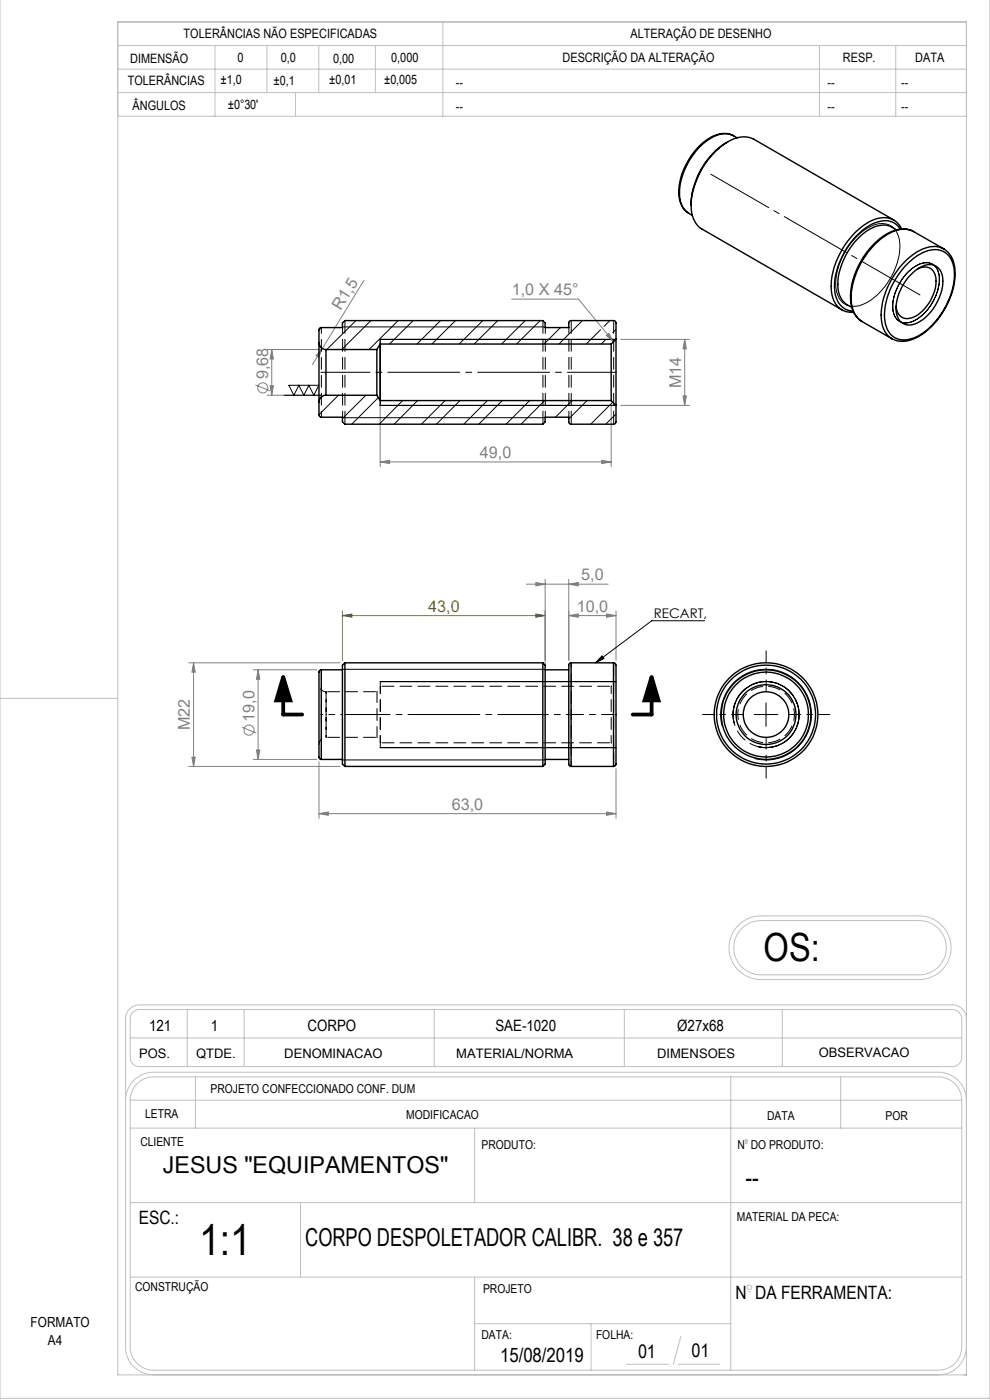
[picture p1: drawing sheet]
<svg xmlns="http://www.w3.org/2000/svg" width="210mm" height="297mm" viewBox="0 0 210 297" stroke-linecap="round" stroke-linejoin="round" font-family="sans-serif">
<g fill="none" stroke="#808080" stroke-width=".21">
<path d="M77.2 59.4l-8.8 14.5M56.7 74.2h11.5M57.6 74.2v9.7M57.6 74.2l.4 2h-.7zM68.4 73.9l-.8 1.9-.6-.3zM68.4 73.9l-2.1 3.5M108.5 63.5h14.2l7.4 9M128.6 71.2l.6-.5 .9 1.8zM131.7 72h14.5M145.2 72l.4 2h-.7zM145.2 72v14M54.2 81.7l3.1 1.2"/>
<path d="M56.7 83.9h11.5M57.3 81.8h.7l-.4 2.1zM80.6 98l2.1-.4v.8zM80.6 86v13M80.6 98h49M127.6 97.6l2 .4-2 .4zM129.6 86v13M131.7 86h14.5M144.9 84h.7l-.4 2zM111.7 123.9h17.3M113.7 123.6l1.9 .3-1.9 .4zM115.6 122.9v18.2"/>
<path d="M120.6 123.9l2.1-.3v.7zM120.6 130.6l2.1-.4v.7zM120.6 122.9v17.2M120.6 130.6h10.1M128.7 130.2l2 .4-2 .3zM130.7 129.6v10.5M40 140.6h32.1M41.1 140.6v22M41.1 140.6l.3 2h-.7zM51.3 154.3l3.1 1.2M53.7 142.1h13.5M54.4 159.1h.7l-.3 2z"/>
<path d="M54.8 142.1v19M54.8 142.1l.3 2h-.7zM40 162.6h32.1M40.7 160.6h.7l-.3 2zM53.7 161.1h13.5M67.7 172.6l1.9-.3v.7zM67.7 161.6v12M67.7 172.6h63M128.7 172.3l2 .3-2 .4zM130.7 163.1v10.5"/>
<circle cx="55.7" cy="82.3" r="1.08"/>
<circle cx="52.8" cy="154.9" r="1.08"/>
</g>
<path d="M60.1 143.6l1.5 5h-3zM138.2 143.6l1.5 5h-3z" fill="none" stroke="#000" stroke-width=".8" stroke-linecap="butt"/>
<g fill="none" stroke="#c0c0c0" stroke-width=".21">
<path d="M210 -.1v296.7h-210v-296.6M25 4.7h180v287h-180zM25 9.7h180M25 19.6h180M25 14.7h180M45.6 9.7v15M56.6 9.7v9.9M62.7 19.6v5.1M67.6 9.7v9.9M79.6 9.7v9.9M93.9 4.7v20M173.8 9.7v15"/>
<path d="M190 9.7v15M25 24.7h180M0 148.2h25M156.7 196.2l.5-.5a6.7 6.7 0 0 1 4.2-1.4h33.6a6.8 6.8 0 0 1 6.8 6.8 6.8 6.8 0 0 1-6.8 6.7h-33.6a6.8 6.8 0 0 1-6.2-4.2 6.8 6.8 0 0 1 1.5-7.4zM157.4 196.9l.2-.2a5.6 5.6 0 0 1 3.8-1.4h33.6a5.8 5.8 0 0 1 5.7 5.7 5.8 5.8 0 0 1-5.7 5.8h-33.6a5.8 5.8 0 0 1-5.3-3.6 5.8 5.8 0 0 1 1.3-6.3zM28.3 214.7l1.1-.5h172.8a1.93 1.93 0 0 1 1.8 1.9v8.4a1.93 1.93 0 0 1-2 1.8h-172.4a1.92 1.92 0 0 1-2-2v-8.2a1.81 1.81 0 0 1 .7-1.4zM39.7 214.2v12.1M51.8 214.2v12.1M92.1 214.2v12.1M132.4 214.2v12.1M165.9 214.2v12.1M205 216.1a2.94 2.94 0 0 0-3-2.9h-172.4a2.94 2.94 0 0 0-3 2.9v69.6a6 6 0 0 0 6 6"/>
<path d="M26.6 233.4a6 6 0 0 1 6-5.9h166.5a6 6 0 0 1 5.9 5.9M27.6 233.4a4.9 4.9 0 0 1 5-4.9h166.5a4.9 4.9 0 0 1 4.9 4.9M27.6 233.4v52.3a4.9 4.9 0 0 0 5 5h166.5a4.9 4.9 0 0 0 4.9-5v-52.3M27.6 239.3h176.4M27.6 233.4h176.4M27.6 220.2h176.4M41.5 228.5v10.8M100.7 239.3v15.8M155 228.5v62.2M178.3 228.5v10.8M27.6 255.1h176.4M63.7 255.1v15.8"/>
<path d="M158.2 242.6h.2M27.6 270.9h176.4M100.7 270.9v19.8M158.7 274h.5M100.7 280.8h54.3M125.4 280.8v9.9M133 289.4h8.9M143.8 289.4h8.9M144.4 283.5l-1.6 5.9M205 285.7a6 6 0 0 1-5.9 6"/>
<circle cx="158.3" cy="242.1" r=".25"/>
<circle cx="159" cy="273.1" r=".5"/>
</g>
<path d="M72.6 130.6l2-.4v.7zM72.6 129.6v10.5M72.6 130.6h43M113.7 130.2l1.9 .4-1.9 .3zM115.6 129.6v10.5" fill="none" stroke="#808000" stroke-width=".21"/>
<g fill="none" stroke="#000" stroke-width=".21">
<path d="M182 49.9a7.2 7.2 0 0 1 6-2.4 4.2 4.2 0 0 1 2.9 4.4 14.6 14.6 0 0 1-7.7 12.6 3.8 3.8 0 0 1-5.8-3.2 14.4 14.4 0 0 1 4.6-11.4zM192.3 58a5.8 5.8 0 0 1 4.8-2.2 3.2 3.2 0 0 1 2.1 3.8 10.3 10.3 0 0 1-6.1 8.8 2.8 2.8 0 0 1-3.7-3 10.9 10.9 0 0 1 2.9-7.4zM72.6 69.4h43M80.6 72h50M60.3 83.9h7.9M61.3 81.7h6.3l-1 2.2-1.1-2.2-1 2.2-1.1-2.2-1.1 2.2zM72.6 88.6h43M80.6 86h50M127.7 139.1l.4 .6-1.8 .9zM149.5 131.7h-11.2l-12 8.9M72.6 142h43M80.6 158.6h50"/>
<path d="M80.6 144.6h50M153.2 154.1a9.6 9.6 0 0 1 8.5-12.1 9.6 9.6 0 0 1 10.4 10.4 9.6 9.6 0 0 1-12.1 8.5M155.8 153.4a7 7 0 0 1 6.1-8.8 7 7 0 0 1 7.6 7.6 7 7 0 0 1-8.8 6.2M160 151.6h5M162.5 149.1v5M72.6 161.2h43"/>
</g>
<path d="M150.8 37l44.3 25.6" fill="none" stroke="#000" stroke-width=".21" stroke-dasharray="15.2 1.3 1.3 1.3" stroke-dashoffset="1.1"/>
<path d="M68.1 79h62.7" fill="none" stroke="#000" stroke-width=".21" stroke-dasharray="15.2 1.3 1.3 1.3" stroke-dashoffset="4.8"/>
<path d="M130.3 151.6h-9.2" fill="none" stroke="#000" stroke-width=".21" stroke-dasharray="15.2 1.3 1.3 1.3" stroke-dashoffset="12.5"/>
<path d="M120.8 151.6h-5.1" fill="none" stroke="#000" stroke-width=".21" stroke-dasharray="15.2 1.3 1.3 1.3" stroke-dashoffset="14.6"/>
<path d="M115.2 151.6h-42" fill="none" stroke="#000" stroke-width=".21" stroke-dasharray="15.2 1.3 1.3 1.3" stroke-dashoffset="5.7"/>
<path d="M72.7 151.6h-4.6" fill="none" stroke="#000" stroke-width=".21" stroke-dasharray="15.2 1.3 1.3 1.3" stroke-dashoffset="14.8"/>
<path d="M60.1 143.6v8h4M138.2 143.6v8h-4" fill="none" stroke="#000" stroke-width=".8"/>
<path d="M157.5 151.6h-8.5M162.5 146.6v-8.5M162.5 156.6v8.5M167.5 151.6h8.5" fill="none" stroke="#000" stroke-width=".21" stroke-dasharray="15.2 1.3 1.3 1.3" stroke-dashoffset="12.9"/>
<path d="M80.6 72v14" fill="none" stroke="#000" stroke-width=".3"/>
<path d="M80.7 144.6v14" fill="none" stroke="#000" stroke-width=".21" stroke-dasharray="2.5 1.3"/>
<path d="M138.2 143.6l1.5 5h-3zM60.1 143.6l1.5 5h-3z" fill="#000"/>
<path d="M72.6 130.6l2-.4v.7zM113.7 130.2l1.9 .4-1.9 .3z" fill="#808000"/>
<g fill="#808080">
<path d="M68.4 73.9l-.8 1.9-.6-.3z"/>
<path d="M120.6 123.9l2.1-.3v.7zM113.7 123.6l1.9 .3-1.9 .4zM127.6 97.6l2 .4-2 .4zM80.6 98l2.1-.4v.8z"/>
<path d="M120.6 130.6l2.1-.4v.7zM128.7 130.2l2 .4-2 .3zM67.7 172.6l1.9-.3v.7zM128.7 172.3l2 .3-2 .4zM128.6 71.2l.6-.5 .9 1.8z"/>
<path d="M144.9 84h.7l-.4 2zM145.2 72l.4 2h-.7z"/>
<path d="M54.8 142.1l.3 2h-.7zM54.4 159.1h.7l-.3 2zM41.1 140.6l.3 2h-.7zM40.7 160.6h.7l-.3 2zM57.6 74.2l.4 2h-.7zM57.3 81.8h.7l-.4 2.1z"/>
</g>
<path d="M127.7 139.1l.4 .6-1.8 .9z" fill="#000"/>
<g fill="none" stroke="#000" stroke-width=".3">
<path d="M154.4 30.1a16.2 16.2 0 0 0-7.8 13.5M155.5 28.8a5.2 5.2 0 0 0-5.5 .8 14.3 14.3 0 0 0-6 12 4.7 4.7 0 0 0 2.1 3.7M155.5 28.8a4.9 4.9 0 0 0-5.2 .8 14.5 14.5 0 0 0-6.1 12.5 4.1 4.1 0 0 0 1.9 3.2M155.5 28.8l.9 .4M146.1 45.3l.8 .4M189.6 46.7l-29.7-17.2a6.1 6.1 0 0 0-6.4 1.2 17.2 17.2 0 0 0-6.9 13.5 5.3 5.3 0 0 0 2.3 4.4l29.7 17.1M190.2 48.8a5 5 0 0 0-6.3 .2 14.9 14.9 0 0 0-6.2 11.9 4.6 4.6 0 0 0 3 4.3M191 48.6a4.1 4.1 0 0 0-5.4-1.3 15.7 15.7 0 0 0-8.5 14.7 4.2 4.2 0 0 0 3.9 4M191.2 48.6a4.2 4.2 0 0 0-5.6-2.1 15.9 15.9 0 0 0-8.5 9.8 10.4 10.4 0 0 0 0 7.9 3.9 3.9 0 0 0 3.9 2M192.2 56.3a8.6 8.6 0 0 1 6.7-3.3 4.4 4.4 0 0 1 3.5 4.6 16.1 16.1 0 0 1-7.9 13.8 4.4 4.4 0 0 1-6.1-1.2 9.6 9.6 0 0 1 0-7.7 18.1 18.1 0 0 1 3.8-6.2zM192.8 58.7a5.8 5.8 0 0 1 5.1-2.5 3.1 3.1 0 0 1 2.1 3.5 10.7 10.7 0 0 1-5.8 9 2.89 2.89 0 0 1-4.1-3 10.6 10.6 0 0 1 2.7-7zM193.8 49.1l6.4 3.7a5.7 5.7 0 0 0-5.8 .7 17.2 17.2 0 0 0-7.5 14 4.7 4.7 0 0 0 3.5 4.8 8.4 8.4 0 0 0 7.2-3 16.6 16.6 0 0 0 5-12.2 5 5 0 0 0-2.5-4.3"/>
<path d="M193.8 49.1a5.1 5.1 0 0 0-5.2 .4 16.8 16.8 0 0 0-8 14.3 5.3 5.3 0 0 0 2.2 4.4l6.4 3.7M193.9 49.1a6.2 6.2 0 0 0-6.8 1.2 16.7 16.7 0 0 0-6.7 13.5 5.2 5.2 0 0 0 2.5 4.4M194.7 57a2.51 2.51 0 0 1 2.8 0 2.51 2.51 0 0 1 1 2.7 8.9 8.9 0 0 1-5.1 7.7 2.43 2.43 0 0 1-3.3-2.5M67.7 72.7a1.45 1.45 0 0 0 1.4 1.5M67.7 72.7v12.6M69.1 74.2v9.7M69.1 74.2h10.8M79.9 74.2v9.7M80.6 73v12M80.6 73l-.7 1.2M80.6 73h49M129.6 73v12"/>
<path d="M130.7 72v-3.5l-.5-.5h-9.1l-.5 .4v1.1h-5v-1l-.5-.5h-41.9l-.6 .5v1l-4.7 .1-.2 .3v2.8M130.7 72v14M130.7 72l-1.1 1M67.7 85.3v2.8l.2 .4h4.7v1l.6 .5h41.9l.5-.5v-1h5v1.1l.5 .4h9.1l.5-.5v-3.5M69.1 83.9a1.45 1.45 0 0 0-1.4 1.4M69.1 83.9h10.8M79.9 83.9l.7 1.1M80.6 85h49M129.6 85l1.1 1M68.2 142.1l-.3 .1-.2 .3v18.2l.1 .3 .4 .1M68.2 142.1v19M68.2 142.1h4.4"/>
<path d="M73.2 140.6l-.6 .5v21l.6 .5M73.2 140.6v22M73.2 140.6h41.9M115.1 140.6v22M115.1 140.6l.5 .5v21l-.5 .5M115.6 142.1h5M121.1 140.6l-.2 .1-.3 .3v21.2l.3 .3 .2 .1M121.1 140.6v22M121.1 140.6h9M130.1 140.6l.3 .1 .3 .4v21l-.3 .4-.3 .1M130.1 140.6v22M68.2 161.1h4.4"/>
<path d="M73.2 162.6h41.9M115.6 161.1h5M121.1 162.6h9"/>
<circle cx="162.5" cy="151.6" r="6.3"/>
<circle cx="162.5" cy="151.6" r="9.5"/>
<circle cx="162.5" cy="151.6" r="11"/>
<circle cx="162.5" cy="151.6" r="4.8"/>
<circle cx="162.5" cy="151.6" r="9"/>
<circle cx="162.5" cy="151.6" r="10.5"/>
</g>
<path d="M80.7 145.6v12M129.6 145.6v12" fill="none" stroke="#000" stroke-width=".21" stroke-dasharray="2.5 1.3" stroke-dashoffset="1"/>
<path d="M69.2 151.6v4.8v-9.7v4.9" fill="none" stroke="#000" stroke-width=".21" stroke-dasharray="2.5 1.3" stroke-dashoffset="1.1"/>
<path d="M80 156.4v-9.7M155.5 151.6a7 7 0 0 1 10.3-6.2 7 7 0 0 1 .6 12 7 7 0 0 1-10.9-5.1v-.7" fill="none" stroke="#000" stroke-width=".21" stroke-dasharray="2.5 1.3" stroke-dashoffset=".2"/>
<path d="M80 156.4l.7 1.2M80.7 145.6l-.7 1.1M129.6 157.6l1.1 1M130.7 144.6l-1.1 1" fill="none" stroke="#000" stroke-width=".21" stroke-dasharray="2.5 1.3" stroke-dashoffset="2.5"/>
<path d="M67.7 157.9a1.5 1.5 0 0 1 1.5-1.5M69.2 146.7a1.5 1.5 0 0 1-1.5-1.5" fill="none" stroke="#000" stroke-width=".21" stroke-dasharray="2.5 1.3" stroke-dashoffset="1.2"/>
<path d="M80.7 157.6h48.9M129.6 145.6h-48.9" fill="none" stroke="#000" stroke-width=".21" stroke-dasharray="2.5 1.3" stroke-dashoffset="-.4"/>
<path d="M69.2 156.4h10.8M80 146.7h-10.8" fill="none" stroke="#000" stroke-width=".21" stroke-dasharray="2.5 1.3" stroke-dashoffset="-.3"/>
<path d="M115.2 68v22M130.2 68v22M73.2 90v-22M121.2 90v-22M130.2 140.6v22" fill="none" stroke="#000" stroke-width=".21" stroke-dasharray="2.5 1.3" stroke-dashoffset="-.2"/>
<path d="M121.2 151.6v-11M156.5 151.6a6 6 0 0 1 8.8-5.3 6 6 0 0 1 .6 10.3 6 6 0 0 1-9.4-4.4v-.6M121.2 162.6v-11" fill="none" stroke="#000" stroke-width=".21" stroke-dasharray="2.5 1.3" stroke-dashoffset="1.5"/>
<path d="M68.2 151.6v-9.5M68.2 161.1v-9.5" fill="none" stroke="#000" stroke-width=".21" stroke-dasharray="2.5 1.3" stroke-dashoffset=".3"/>
<g fill="none" stroke="#000" stroke-width=".21">
<path d="M68.2 69.5l-.5 .5M75.5 68l-6 6M78.7 68l-6.2 6.2M84.5 68l-6.2 6.2M87.6 68l-5 5M93.5 68l-5.1 5M96.6 68l-5 5M102.4 68l-5 5M105.6 68l-5 5M111.4 68l-5 5M114.6 68l-5 5M118.9 69.5l-3.5 3.5"/>
<path d="M123.5 68l-4.9 5M127.4 70l-3 3M128.4 72.1l-.9 .9M129.4 68l-1.3 1.2M130.7 69.9l-.7 .7M68.4 84l-.6 .6M71.8 83.9l-4.1 4.1M77.6 83.9l-5 4.9M80.3 84.3l-5.7 5.7M85.4 85l-5 5M88.6 85l-5 5M94.4 85l-5 5"/>
<path d="M97.6 85l-5 5M103.4 85l-5 5M106.5 85l-4.9 5M112.4 85l-5 5M115.5 85l-5 5M121.4 85l-3.6 3.5M124.5 85l-3.9 3.9M130 85.3l-4.7 4.7M130.7 87.8l-2.2 2.2"/>
</g>
<path d="M72.7 69.5v19M115.7 69.5v19M120.7 69.5v19M68.2 88.5v-19" fill="none" stroke="#000" stroke-width=".21" stroke-dasharray="2.5 1.3" stroke-dashoffset="1.3"/>
<text font-size="9.4" x="42.2" y="266.1">1:1</text>
<text font-size="8.2" x="162" y="203.8">OS:</text>
<text font-size="5.9" x="158.1" y="251.9">--</text>
<text font-size="5.3" x="64.7" y="264.3">CORPO DESPOLETADOR CALIBR. 38 e 357</text>
<text font-size="4.9" x="34.5" y="248.9">JESUS &quot;EQUIPAMENTOS&quot;</text>
<text font-size="4.2" x="106.1" y="288.9">15/08/2019</text>
<g font-size="4.1">
<text x="146.7" y="287.9">01</text>
<text x="135.3" y="288.1">01</text>
</g>
<g font-size="3.9">
<text x="29.4" y="259.7">ESC.:</text>
<text x="156" y="275.6">N DA FERRAMENTA:</text>
</g>
<g font-size="3.4" fill="#808080">
<text x="108.5" y="62.7">1,0 X 45°</text>
<text x="72.3" y="66" transform="rotate(-59 72.3 66)">R1,5</text>
<text x="56.9" y="80.5" transform="rotate(-90 56.9 80.5)">9,68</text>
<text x="144.5" y="82.3" transform="rotate(-90 144.5 82.3)">M14</text>
<text x="101.8" y="97.2">49,0</text>
<text x="123.3" y="123.1">5,0</text>
<text x="122.3" y="129.8">10,0</text>
<text x="40.3" y="154.9" transform="rotate(-90 40.3 154.9)">M22</text>
<text x="54" y="153.1" transform="rotate(-90 54 153.1)">19,0</text>
<text x="95.8" y="171.8">63,0</text>
</g>
<text font-size="3.4" fill="#808000" x="90.8" y="129.8">43,0</text>
<g font-size="3.3">
<text x="31.6" y="218.8">121</text>
<text x="44.7" y="218.8">1</text>
<text x="65.2" y="218.8">CORPO</text>
<text x="105.1" y="218.8">SAE-1020</text>
<text x="143.7" y="218.8">Ø27x68</text>
</g>
<g font-size="3">
<text x="6.5" y="281.4">FORMATO</text>
<text x="10.2" y="285.4">A4</text>
</g>
<g font-size="2.8">
<text x="138.7" y="131.1">RECART,</text>
<text x="29.5" y="224.4">POS.</text>
<text x="41.6" y="224.4">QTDE.</text>
<text x="60.3" y="224.4">DENOMINACAO</text>
<text x="96.8" y="224.4">MATERIAL/NORMA</text>
<text x="139.4" y="224.3">DIMENSOES</text>
<text x="173.7" y="224.2">OBSERVACAO</text>
</g>
<g font-size="2.7">
<text x="38.9" y="8.1">TOLERÂNCIAS NÃO ESPECIFICADAS</text>
<text x="133.8" y="8.1">ALTERAÇÃO DE DESENHO</text>
<text x="27.6" y="13.4">DIMENSÃO</text>
<text x="46.8" y="17.8">±1,0</text>
<text x="50.4" y="13.1">0</text>
<text x="58" y="18">±0,1</text>
<text x="59.6" y="13.2">0,0</text>
<text x="69.8" y="17.8">±0,01</text>
<text x="70.7" y="13.3">0,00</text>
<text x="81.5" y="17.9">±0,005</text>
<text x="83" y="13.2">0,000</text>
<text x="119.3" y="13.2">DESCRIÇÃO DA ALTERAÇÃO</text>
<text x="178.8" y="13.2">RESP.</text>
<text x="194.2" y="13.2">DATA</text>
<text x="27.1" y="18.1">TOLERÂNCIAS</text>
<text x="28.1" y="23.2">ÂNGULOS</text>
<text x="48.3" y="23.1">±0°30'</text>
<text x="96.7" y="18.5">--</text>
<text x="96.7" y="23.5">--</text>
<text x="175.5" y="18.5">--</text>
<text x="175.5" y="23.5">--</text>
<text x="191.1" y="18.5">--</text>
<text x="191.1" y="23.5">--</text>
</g>
<g font-size="2.6">
<text x="44.7" y="231.9">PROJETO CONFECCIONADO CONF. DUM</text>
<text x="30.8" y="237.2">LETRA</text>
<text x="86.2" y="237.3">MODIFICACAO</text>
<text x="162.7" y="237.6">DATA</text>
<text x="187.8" y="237.6">POR</text>
<text x="29.8" y="243.1">CLIENTE</text>
<text x="102.1" y="243.7">PRODUTO:</text>
<text x="156.4" y="243.7">N DO PRODUTO:</text>
<text x="156.3" y="259.1">MATERIAL DA PECA:</text>
<text x="28.7" y="273.8">CONSTRUÇÃO</text>
<text x="102.5" y="274.2">PROJETO</text>
<text x="102.1" y="284.1">DATA:</text>
<text x="126.4" y="284.1">FOLHA:</text>
</g>
</svg>
